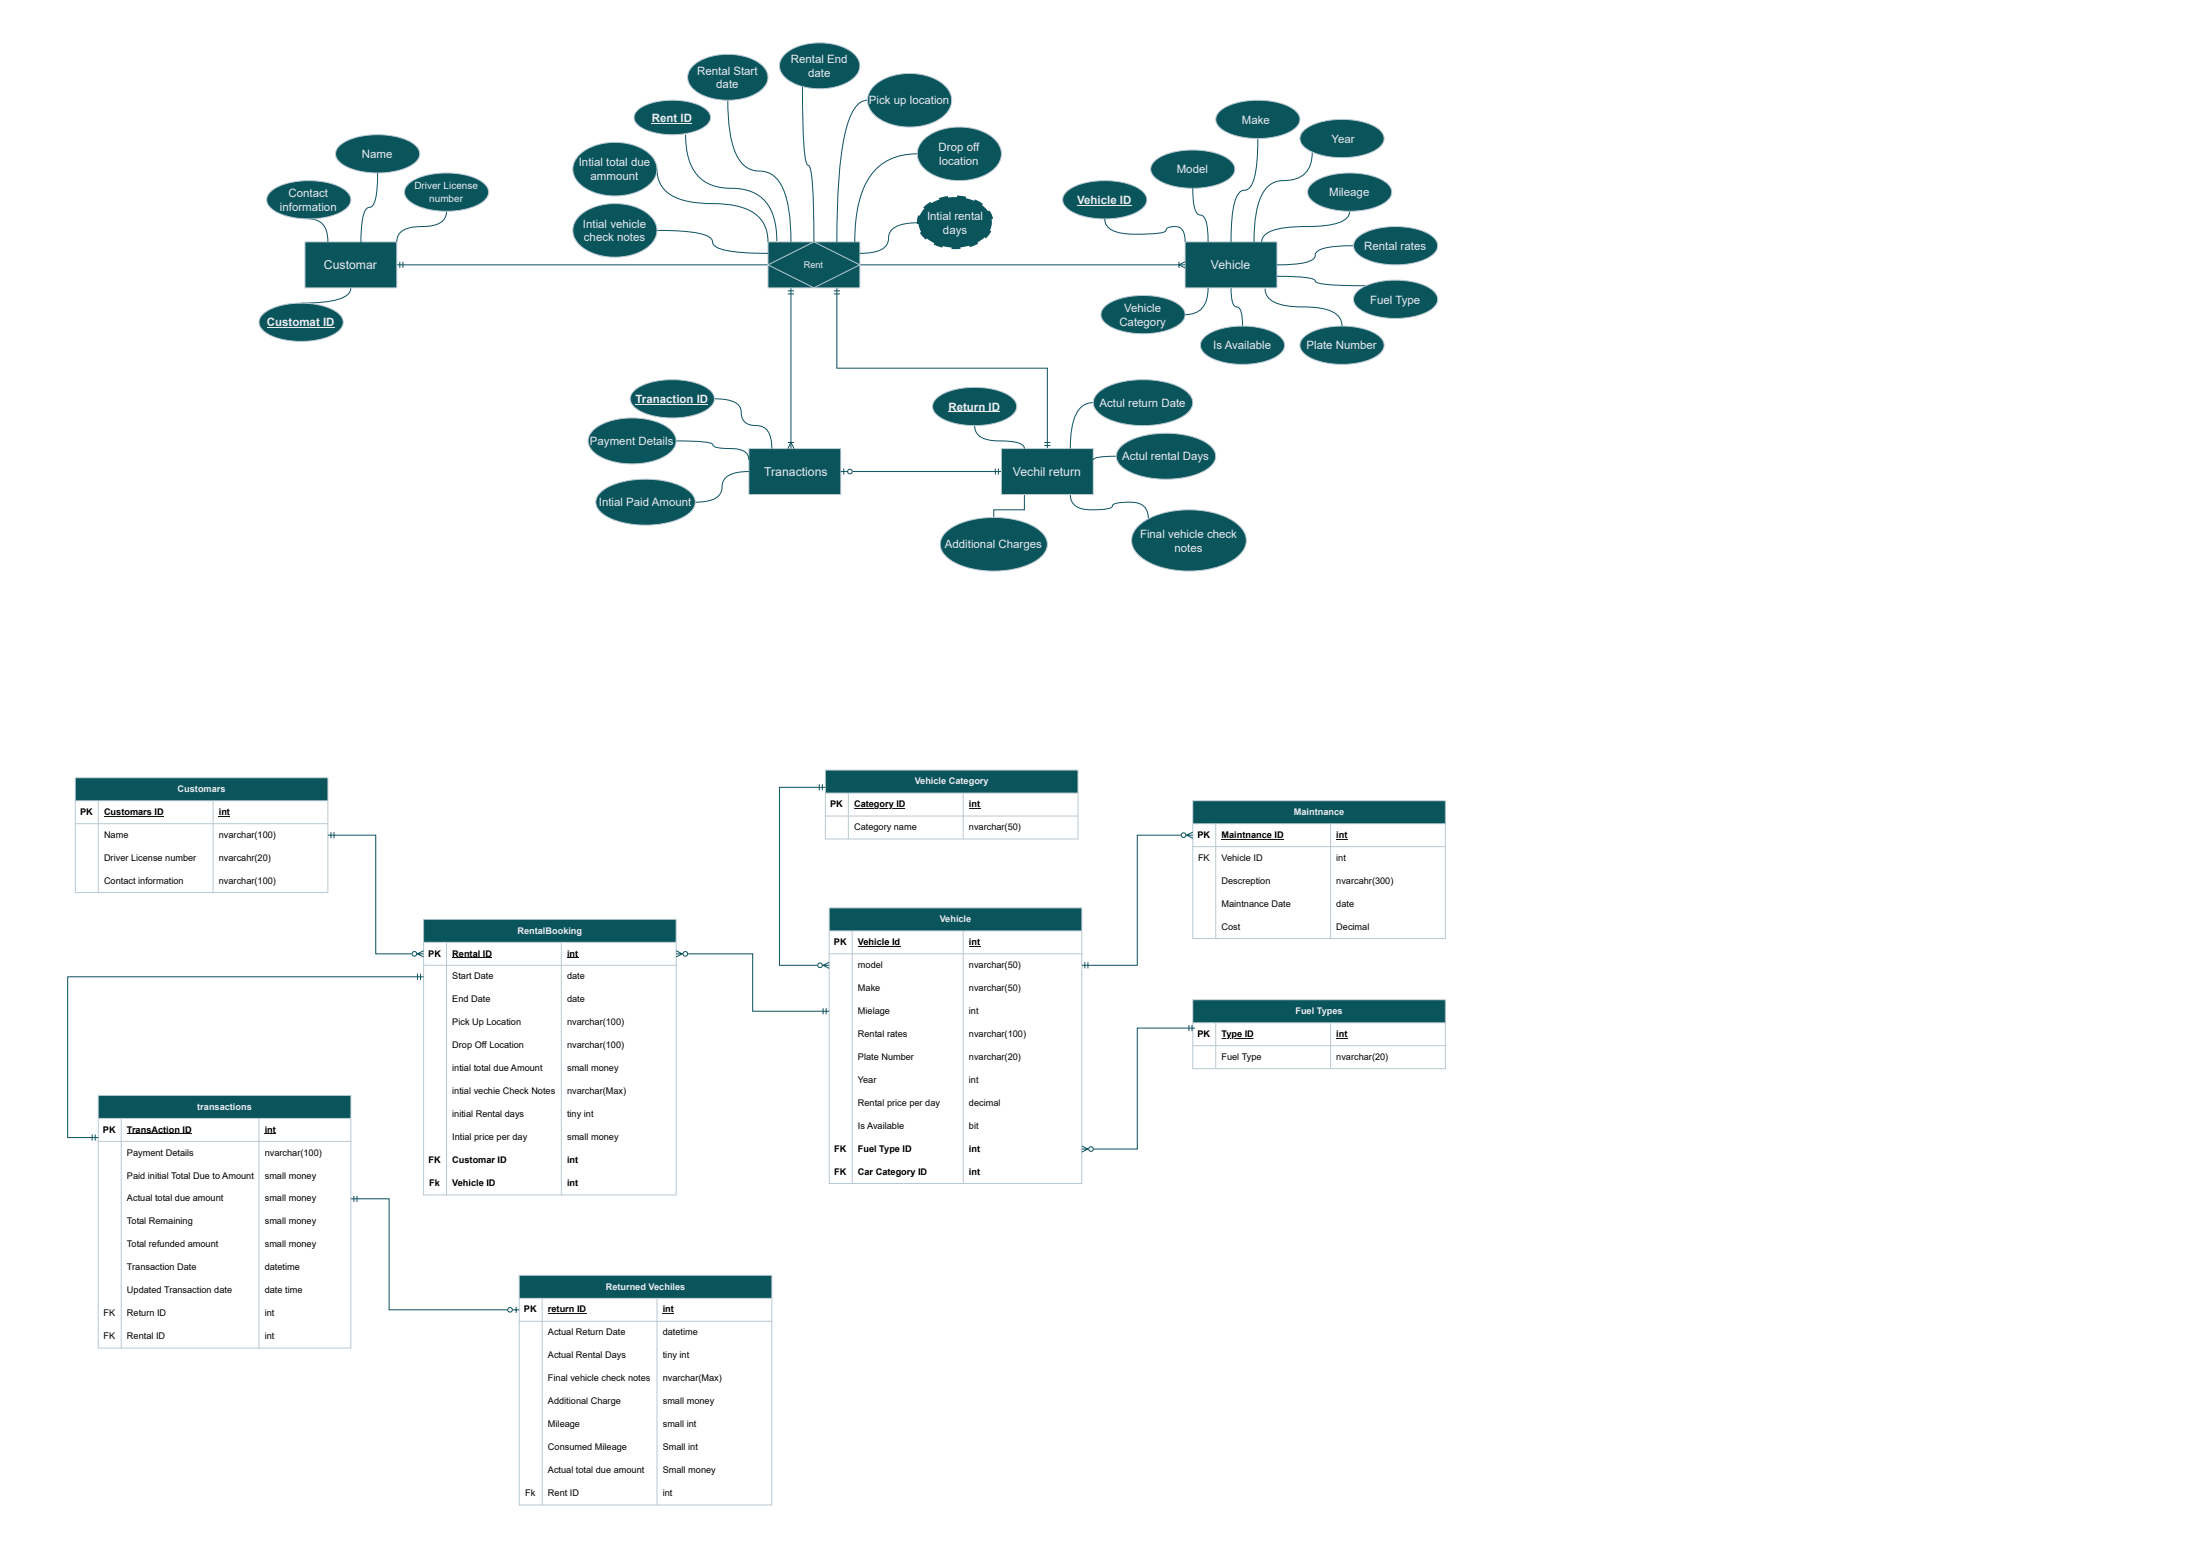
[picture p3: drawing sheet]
<svg xmlns="http://www.w3.org/2000/svg" width="249mm" height="175mm" viewBox="0 0 249 175" stroke-linecap="round" stroke-linejoin="round" font-family="sans-serif">
<path d="M39.7 32.6a1.56 1.56 0 0 1-1.4 1.3 15.4 15.4 0 0 1-4.2 .4M44.9 30h42.1M45.3 29.6v.7M45.6 29.6v.7" fill="none" stroke="#0b4d6a" stroke-width=".11"/>
<path d="M34.5 27.4h10.4v5.2h-10.4z" fill="#09555b"/>
<path d="M34.5 27.4h10.4v5.2h-10.4z" fill="none" stroke="#bac8d3" stroke-width=".11"/>
<path d="M139.4 32.6a3.1 3.1 0 0 0 .4 2.1 .82 .82 0 0 1 .8 .8l.1 1.4" fill="none" stroke="#0b4d6a" stroke-width=".11"/>
<path d="M134.2 27.4h10.4v5.2h-10.4z" fill="#09555b"/>
<path d="M134.2 27.4h10.4v5.2h-10.4z" fill="none" stroke="#bac8d3" stroke-width=".11"/>
<path d="M84.8 50.8h10.4v5.2h-10.4z" fill="#09555b"/>
<path d="M84.8 50.8h10.4v5.2h-10.4z" fill="none" stroke="#bac8d3" stroke-width=".11"/>
<g fill="none" stroke="#0b4d6a" stroke-width=".11">
<path d="M89.2 32.9h.7M89.2 33.3h.7M89.6 32.6v18.2M94.4 32.9h.7M94.4 33.3h.7M94.8 32.6v9.1h23.8v9.1M97.4 30h36.8M133.5 29.6v.7M134.2 29.6l-.7 .4 .7 .3M89.2 50.8l.4-.7 .3 .7M89.2 50.1h.7M118.2 50.1h.7"/>
<path d="M118.2 50.4h.7"/>
</g>
<path d="M87 27.4h10.4v5.2h-10.4z" fill="#09555b"/>
<path d="M87 27.4h10.4v5.2h-10.4zM87 30l5.2-2.6 5.2 2.6-5.2 2.6z" fill="none" stroke="#bac8d3" stroke-width=".11"/>
<g fill="none" stroke="#0b4d6a" stroke-width=".11">
<path d="M95.2 53.4h.7M95.5 53v.7M96.5 53.4h16.9M112.7 53v.7M113 53v.7M116 56v1.7h-3.5v.9M121.2 56a1.61 1.61 0 0 0 1.6 1.7 7.6 7.6 0 0 0 3.1-.3l.1-.3a5 5 0 0 1 3.1 0 1.65 1.65 0 0 1 .9 1.6"/>
<circle cx="96.2" cy="53.4" r=".26"/>
</g>
<path d="M113.4 50.8h10.4v5.2h-10.4z" fill="#09555b"/>
<path d="M113.4 50.8h10.4v5.2h-10.4z" fill="none" stroke="#bac8d3" stroke-width=".11"/>
<path d="M38.5 16.5a7.5 7.5 0 0 1 5.5-1.2 4.6 4.6 0 0 1 3.4 1.6 1.4 1.4 0 0 1-.9 1.8 8.7 8.7 0 0 1-7.7-.1 1.26 1.26 0 0 1-.3-2.1z" fill="#09555b"/>
<path d="M38.5 16.5a7.5 7.5 0 0 1 5.5-1.2 4.6 4.6 0 0 1 3.4 1.6 1.4 1.4 0 0 1-.9 1.8 8.7 8.7 0 0 1-7.7-.1 1.26 1.26 0 0 1-.3-2.1z" fill="none" stroke="#bac8d3" stroke-width=".11"/>
<path d="M50.6 23.9a1.57 1.57 0 0 1-1.5 1.6l-.6 .1a5.6 5.6 0 0 0-3.1 .6l-.2 .3-.2 .4-.1 .5" fill="none" stroke="#0b4d6a" stroke-width=".11"/>
<path d="M46.3 20.8a7.5 7.5 0 0 1 5.5-1.1 4.6 4.6 0 0 1 3.4 1.5 1.4 1.4 0 0 1-.9 1.9 8.7 8.7 0 0 1-7.7-.1 1.26 1.26 0 0 1-.3-2.2z" fill="#09555b"/>
<path d="M46.3 20.8a7.5 7.5 0 0 1 5.5-1.1 4.6 4.6 0 0 1 3.4 1.5 1.4 1.4 0 0 1-.9 1.9 8.7 8.7 0 0 1-7.7-.1 1.26 1.26 0 0 1-.3-2.2z" fill="none" stroke="#bac8d3" stroke-width=".11"/>
<path d="M35 24.8a1.95 1.95 0 0 1 2.1 1.9v.7" fill="none" stroke="#0b4d6a" stroke-width=".11"/>
<path d="M30.7 21.7a7.5 7.5 0 0 1 5.5-1.2 4.6 4.6 0 0 1 3.4 1.6 1.4 1.4 0 0 1-.9 1.8 8.7 8.7 0 0 1-7.7-.1 1.26 1.26 0 0 1-.3-2.1z" fill="#09555b"/>
<path d="M30.7 21.7a7.5 7.5 0 0 1 5.5-1.2 4.6 4.6 0 0 1 3.4 1.6 1.4 1.4 0 0 1-.9 1.8 8.7 8.7 0 0 1-7.7-.1 1.26 1.26 0 0 1-.3-2.1z" fill="none" stroke="#bac8d3" stroke-width=".11"/>
<path d="M42.8 19.6a9.2 9.2 0 0 1-.5 3.6l-.2 .2a.92 .92 0 0 0-.9 .9 13.5 13.5 0 0 0-.3 3.4" fill="none" stroke="#0b4d6a" stroke-width=".11"/>
<path d="M29.8 35.5a7.5 7.5 0 0 1 5.5-1.1 4.6 4.6 0 0 1 3.4 1.5 1.4 1.4 0 0 1-.8 1.9 8.7 8.7 0 0 1-7.8-.1 1.26 1.26 0 0 1-.3-2.2z" fill="#09555b"/>
<path d="M29.8 35.5a7.5 7.5 0 0 1 5.5-1.1 4.6 4.6 0 0 1 3.4 1.5 1.4 1.4 0 0 1-.8 1.9 8.7 8.7 0 0 1-7.8-.1 1.26 1.26 0 0 1-.3-2.2z" fill="none" stroke="#bac8d3" stroke-width=".11"/>
<path d="M30.2 37.1h7.7" fill="none" stroke="#eee" stroke-width=".11"/>
<path d="M120.8 21.7a7.5 7.5 0 0 1 5.5-1.2 4.6 4.6 0 0 1 3.4 1.6 1.4 1.4 0 0 1-.8 1.8 8.7 8.7 0 0 1-7.8-.1 1.26 1.26 0 0 1-.3-2.1z" fill="#09555b"/>
<path d="M120.8 21.7a7.5 7.5 0 0 1 5.5-1.2 4.6 4.6 0 0 1 3.4 1.6 1.4 1.4 0 0 1-.8 1.8 8.7 8.7 0 0 1-7.8-.1 1.26 1.26 0 0 1-.3-2.1z" fill="none" stroke="#bac8d3" stroke-width=".11"/>
<path d="M122 23.2h6.1" fill="none" stroke="#eee" stroke-width=".11"/>
<path d="M125.1 24.8a1.48 1.48 0 0 0 1.1 1.4 13.4 13.4 0 0 0 5.7 0 .67 .67 0 0 1 .7-.5 1.13 1.13 0 0 1 1.5 1.1l.1 .6" fill="none" stroke="#0b4d6a" stroke-width=".11"/>
<path d="M130.8 18.2a7.5 7.5 0 0 1 5.5-1.1 4.6 4.6 0 0 1 3.4 1.5 1.4 1.4 0 0 1-.9 1.9 8.7 8.7 0 0 1-7.7-.1 1.26 1.26 0 0 1-.3-2.2z" fill="#09555b"/>
<path d="M130.8 18.2a7.5 7.5 0 0 1 5.5-1.1 4.6 4.6 0 0 1 3.4 1.5 1.4 1.4 0 0 1-.9 1.9 8.7 8.7 0 0 1-7.7-.1 1.26 1.26 0 0 1-.3-2.2z" fill="none" stroke="#bac8d3" stroke-width=".11"/>
<path d="M142.4 15.7a15.7 15.7 0 0 1-.6 5 1.29 1.29 0 0 1-1.3 .9 3 3 0 0 0-.9 2.2l-.2 3.6" fill="none" stroke="#0b4d6a" stroke-width=".11"/>
<path d="M138.1 12.6a7.5 7.5 0 0 1 5.5-1.2 4.6 4.6 0 0 1 3.4 1.6 1.4 1.4 0 0 1-.8 1.8 8.7 8.7 0 0 1-7.7-.1 1.26 1.26 0 0 1-.4-2.1z" fill="#09555b"/>
<path d="M138.1 12.6a7.5 7.5 0 0 1 5.5-1.2 4.6 4.6 0 0 1 3.4 1.6 1.4 1.4 0 0 1-.8 1.8 8.7 8.7 0 0 1-7.7-.1 1.26 1.26 0 0 1-.4-2.1z" fill="none" stroke="#bac8d3" stroke-width=".11"/>
<path d="M135 21.3a6.2 6.2 0 0 0 .4 2.7l.3 .3a.92 .92 0 0 1 .9 .8l.1 .6 .1 1.7M152.8 23.9a1.47 1.47 0 0 1-1.2 1.3 12 12 0 0 1-3.7 .4 10.2 10.2 0 0 0-4.3 .7l-.4 .3-.3 .4-.1 .4" fill="none" stroke="#0b4d6a" stroke-width=".11"/>
<path d="M148.5 20.8a7.5 7.5 0 0 1 5.5-1.1 4.6 4.6 0 0 1 3.4 1.5 1.4 1.4 0 0 1-.8 1.9 8.7 8.7 0 0 1-7.7-.1 1.26 1.26 0 0 1-.4-2.2z" fill="#09555b"/>
<path d="M148.5 20.8a7.5 7.5 0 0 1 5.5-1.1 4.6 4.6 0 0 1 3.4 1.5 1.4 1.4 0 0 1-.8 1.9 8.7 8.7 0 0 1-7.7-.1 1.26 1.26 0 0 1-.4-2.2z" fill="none" stroke="#bac8d3" stroke-width=".11"/>
<path d="M153.2 27.8a9.9 9.9 0 0 0-3.9 .6l-.3 .2a1.03 1.03 0 0 1-.9 1 12.4 12.4 0 0 1-3.5 .4" fill="none" stroke="#0b4d6a" stroke-width=".11"/>
<path d="M153.7 26.9a7.5 7.5 0 0 1 5.5-1.2 4.6 4.6 0 0 1 3.4 1.6 1.4 1.4 0 0 1-.8 1.8 8.7 8.7 0 0 1-7.7-.1 1.26 1.26 0 0 1-.4-2.1z" fill="#09555b"/>
<path d="M153.7 26.9a7.5 7.5 0 0 1 5.5-1.2 4.6 4.6 0 0 1 3.4 1.6 1.4 1.4 0 0 1-.8 1.8 8.7 8.7 0 0 1-7.7-.1 1.26 1.26 0 0 1-.4-2.1z" fill="none" stroke="#bac8d3" stroke-width=".11"/>
<path d="M144.6 31.3h2.1a5.2 5.2 0 0 1 2.1 .4l.1 .1a1.81 1.81 0 0 0 1.4 .4l4.3 .1" fill="none" stroke="#0b4d6a" stroke-width=".11"/>
<path d="M153.7 32.9a7.5 7.5 0 0 1 5.5-1.1 4.6 4.6 0 0 1 3.4 1.5 1.4 1.4 0 0 1-.8 1.9 8.7 8.7 0 0 1-7.7-.1 1.26 1.26 0 0 1-.4-2.2z" fill="#09555b"/>
<path d="M153.7 32.9a7.5 7.5 0 0 1 5.5-1.1 4.6 4.6 0 0 1 3.4 1.5 1.4 1.4 0 0 1-.8 1.9 8.7 8.7 0 0 1-7.7-.1 1.26 1.26 0 0 1-.4-2.2z" fill="none" stroke="#bac8d3" stroke-width=".11"/>
<path d="M147.7 38.1a7.5 7.5 0 0 1 5.5-1.1 4.6 4.6 0 0 1 3.4 1.5 1.4 1.4 0 0 1-.9 1.9 8.7 8.7 0 0 1-7.7-.1 1.26 1.26 0 0 1-.3-2.2z" fill="#09555b"/>
<path d="M147.7 38.1a7.5 7.5 0 0 1 5.5-1.1 4.6 4.6 0 0 1 3.4 1.5 1.4 1.4 0 0 1-.9 1.9 8.7 8.7 0 0 1-7.7-.1 1.26 1.26 0 0 1-.3-2.2z" fill="none" stroke="#bac8d3" stroke-width=".11"/>
<path d="M136.8 32.6a2.87 2.87 0 0 1-1.3 2.8l-.6 .2h-.7M143.2 32.7a1.65 1.65 0 0 0 1.1 1.5 8 8 0 0 0 3.3 .5 6.5 6.5 0 0 1 3.7 .9l.4 .4 .2 .4v.5" fill="none" stroke="#0b4d6a" stroke-width=".11"/>
<path d="M125.1 34.7a7.5 7.5 0 0 1 5.6-1.2 4.6 4.6 0 0 1 3.3 1.6 1.4 1.4 0 0 1-.8 1.8 8.7 8.7 0 0 1-7.7-.1 1.26 1.26 0 0 1-.4-2.1z" fill="#09555b"/>
<path d="M125.1 34.7a7.5 7.5 0 0 1 5.6-1.2 4.6 4.6 0 0 1 3.3 1.6 1.4 1.4 0 0 1-.8 1.8 8.7 8.7 0 0 1-7.7-.1 1.26 1.26 0 0 1-.4-2.1z" fill="none" stroke="#bac8d3" stroke-width=".11"/>
<path d="M77.6 15.2a7.2 7.2 0 0 0 1.3 4.6 4.7 4.7 0 0 0 3.9 1.5 4.5 4.5 0 0 1 4.9 3.8l.3 2.2" fill="none" stroke="#0b4d6a" stroke-width=".11"/>
<path d="M72.1 12.6a6.4 6.4 0 0 1 4.9-1.2 4.6 4.6 0 0 1 3.3 1.4 1.25 1.25 0 0 1-.7 1.7 8 8 0 0 1-7.1-.1 1.14 1.14 0 0 1-.4-1.8z" fill="#09555b"/>
<path d="M72.1 12.6a6.4 6.4 0 0 1 4.9-1.2 4.6 4.6 0 0 1 3.3 1.4 1.25 1.25 0 0 1-.7 1.7 8 8 0 0 1-7.1-.1 1.14 1.14 0 0 1-.4-1.8z" fill="none" stroke="#bac8d3" stroke-width=".11"/>
<path d="M73.8 13.9h4.6" fill="none" stroke="#eee" stroke-width=".11"/>
<path d="M82.4 11.3a16.4 16.4 0 0 0 .9 6.1 2.94 2.94 0 0 0 2.7 2 2.82 2.82 0 0 1 2.7 2 14.5 14.5 0 0 1 .9 6" fill="none" stroke="#0b4d6a" stroke-width=".11"/>
<path d="M78.5 7.4a6.6 6.6 0 0 1 5.9-1 3.1 3.1 0 0 1 2.5 2.2 2.27 2.27 0 0 1-1.5 2.1 6.9 6.9 0 0 1-6.8-.5 1.72 1.72 0 0 1-.1-2.8z" fill="#09555b"/>
<path d="M78.5 7.4a6.6 6.6 0 0 1 5.9-1 3.1 3.1 0 0 1 2.5 2.2 2.27 2.27 0 0 1-1.5 2.1 6.9 6.9 0 0 1-6.8-.5 1.72 1.72 0 0 1-.1-2.8z" fill="none" stroke="#bac8d3" stroke-width=".11"/>
<path d="M90.9 9.5a50 50 0 0 0 .4 8.8l.1 .3a.81 .81 0 0 1 .4 .9l.3 3.5 .1 4.4" fill="none" stroke="#0b4d6a" stroke-width=".11"/>
<path d="M88.9 6.1a6.6 6.6 0 0 1 5.9-1 3.1 3.1 0 0 1 2.5 2.2 2.27 2.27 0 0 1-1.5 2.1 6.9 6.9 0 0 1-6.8-.5 1.72 1.72 0 0 1-.1-2.8z" fill="#09555b"/>
<path d="M88.9 6.1a6.6 6.6 0 0 1 5.9-1 3.1 3.1 0 0 1 2.5 2.2 2.27 2.27 0 0 1-1.5 2.1 6.9 6.9 0 0 1-6.8-.5 1.72 1.72 0 0 1-.1-2.8z" fill="none" stroke="#bac8d3" stroke-width=".11"/>
<path d="M98.2 11.3a2.16 2.16 0 0 0-1.8 1.6 23.6 23.6 0 0 0-1.5 7.9l-.1 6.6" fill="none" stroke="#0b4d6a" stroke-width=".11"/>
<path d="M99 9.7a6.5 6.5 0 0 1 7.9 0 2.24 2.24 0 0 1-.3 3.6 6.6 6.6 0 0 1-7.6-.3 2.17 2.17 0 0 1 0-3.3z" fill="#09555b"/>
<path d="M99 9.7a6.5 6.5 0 0 1 7.9 0 2.24 2.24 0 0 1-.3 3.6 6.6 6.6 0 0 1-7.6-.3 2.17 2.17 0 0 1 0-3.3z" fill="none" stroke="#bac8d3" stroke-width=".11"/>
<path d="M103.9 17.4a6.1 6.1 0 0 0-6.3 4.4 16.7 16.7 0 0 0-.8 5.6" fill="none" stroke="#0b4d6a" stroke-width=".11"/>
<path d="M104.7 15.7a6.5 6.5 0 0 1 7.9 0 2.24 2.24 0 0 1-.4 3.7 6.6 6.6 0 0 1-7.5-.3 2.17 2.17 0 0 1 0-3.4z" fill="#09555b"/>
<path d="M104.7 15.7a6.5 6.5 0 0 1 7.9 0 2.24 2.24 0 0 1-.4 3.7 6.6 6.6 0 0 1-7.5-.3 2.17 2.17 0 0 1 0-3.4z" fill="none" stroke="#bac8d3" stroke-width=".11"/>
<path d="M74.4 19.1a3.3 3.3 0 0 0 2.3 3.3 10.7 10.7 0 0 0 4 .6 8.8 8.8 0 0 1 4.7 1.1 3.6 3.6 0 0 1 1.6 3.3M103.9 25.2a4.1 4.1 0 0 0-3 .9l-.2 .4a1.8 1.8 0 0 1-.7 1.6 4.8 4.8 0 0 1-2.6 .6" fill="none" stroke="#0b4d6a" stroke-width=".11"/>
<path d="M65.7 17.5a6.5 6.5 0 0 1 7.9 0 2.24 2.24 0 0 1-.4 3.6 6.6 6.6 0 0 1-7.5-.3 2.17 2.17 0 0 1 0-3.3z" fill="#09555b"/>
<path d="M65.7 17.5a6.5 6.5 0 0 1 7.9 0 2.24 2.24 0 0 1-.4 3.6 6.6 6.6 0 0 1-7.5-.3 2.17 2.17 0 0 1 0-3.3z" fill="none" stroke="#bac8d3" stroke-width=".11"/>
<path d="M74.4 26.1h1.3a14.9 14.9 0 0 1 4.3 .6 1.02 1.02 0 0 1 .7 1 2.76 2.76 0 0 0 1.9 .7l1.9 .2 2.5 .1" fill="none" stroke="#0b4d6a" stroke-width=".11"/>
<path d="M65.7 24.4a6.5 6.5 0 0 1 7.9 0 2.24 2.24 0 0 1-.4 3.7 6.6 6.6 0 0 1-7.5-.3 2.17 2.17 0 0 1 0-3.4z" fill="#09555b"/>
<path d="M65.7 24.4a6.5 6.5 0 0 1 7.9 0 2.24 2.24 0 0 1-.4 3.7 6.6 6.6 0 0 1-7.5-.3 2.17 2.17 0 0 1 0-3.4z" fill="none" stroke="#bac8d3" stroke-width=".11"/>
<path d="M80.9 45.1a3.9 3.9 0 0 1 2.8 .8l.2 .4a2.11 2.11 0 0 0 .5 1.5l.3 .2 1 .2a1.51 1.51 0 0 1 1.5 1.1l.2 1.5" fill="none" stroke="#0b4d6a" stroke-width=".11"/>
<path d="M71.8 44.2a7.5 7.5 0 0 1 5.6-1.1 4.6 4.6 0 0 1 3.3 1.5 1.4 1.4 0 0 1-.8 1.9 8.7 8.7 0 0 1-7.7-.2 1.26 1.26 0 0 1-.4-2.1z" fill="#09555b"/>
<path d="M71.8 44.2a7.5 7.5 0 0 1 5.6-1.1 4.6 4.6 0 0 1 3.3 1.5 1.4 1.4 0 0 1-.8 1.9 8.7 8.7 0 0 1-7.7-.2 1.26 1.26 0 0 1-.4-2.1z" fill="none" stroke="#bac8d3" stroke-width=".11"/>
<path d="M72 45.8h8.2" fill="none" stroke="#eee" stroke-width=".11"/>
<path d="M76.6 49.9h2a5.8 5.8 0 0 1 2 .3 .73 .73 0 0 0 .8 .5l.6 .1a4.3 4.3 0 0 1 2.3 .3l.3 .3 .1 .3 .1 .4" fill="none" stroke="#0b4d6a" stroke-width=".11"/>
<path d="M67.1 48.8a7 7 0 0 1 5.4-1.4 5.2 5.2 0 0 1 3.8 1.7 1.68 1.68 0 0 1-.8 2.4 8.1 8.1 0 0 1-8.1-.1 1.62 1.62 0 0 1-.3-2.6z" fill="#09555b"/>
<path d="M67.1 48.8a7 7 0 0 1 5.4-1.4 5.2 5.2 0 0 1 3.8 1.7 1.68 1.68 0 0 1-.8 2.4 8.1 8.1 0 0 1-8.1-.1 1.62 1.62 0 0 1-.3-2.6z" fill="none" stroke="#bac8d3" stroke-width=".11"/>
<path d="M84.8 53.4a3.6 3.6 0 0 0-2.8 .9l-.2 .4a1.9 1.9 0 0 1-.6 1.6 4.2 4.2 0 0 1-2.5 .5" fill="none" stroke="#0b4d6a" stroke-width=".11"/>
<path d="M68 55.7a8.2 8.2 0 0 1 5.4-1.5 8 8 0 0 1 4.7 1.5 1.47 1.47 0 0 1-.1 2.4 9.2 9.2 0 0 1-6 1.3 6.9 6.9 0 0 1-4.1-1.6 1.4 1.4 0 0 1 .1-2.1z" fill="#09555b"/>
<path d="M68 55.7a8.2 8.2 0 0 1 5.4-1.5 8 8 0 0 1 4.7 1.5 1.47 1.47 0 0 1-.1 2.4 9.2 9.2 0 0 1-6 1.3 6.9 6.9 0 0 1-4.1-1.6 1.4 1.4 0 0 1 .1-2.1z" fill="none" stroke="#bac8d3" stroke-width=".11"/>
<path d="M123.8 45.6a2.15 2.15 0 0 0-2.1 1.6 10 10 0 0 0-.5 3.6" fill="none" stroke="#0b4d6a" stroke-width=".11"/>
<path d="M124.4 44.4a8.2 8.2 0 0 1 5.3-1.4 8 8 0 0 1 4.8 1.4 1.47 1.47 0 0 1-.2 2.5 9.2 9.2 0 0 1-6 1.2 6.9 6.9 0 0 1-4.1-1.5 1.4 1.4 0 0 1 .2-2.2z" fill="#09555b"/>
<path d="M124.4 44.4a8.2 8.2 0 0 1 5.3-1.4 8 8 0 0 1 4.8 1.4 1.47 1.47 0 0 1-.2 2.5 9.2 9.2 0 0 1-6 1.2 6.9 6.9 0 0 1-4.1-1.5 1.4 1.4 0 0 1 .2-2.2z" fill="none" stroke="#bac8d3" stroke-width=".11"/>
<path d="M126.4 51.6l-.8 .1a3.7 3.7 0 0 0-1.7 .2l-.1 .2" fill="none" stroke="#0b4d6a" stroke-width=".11"/>
<path d="M127 50.5a8.2 8.2 0 0 1 5.3-1.5 8 8 0 0 1 4.8 1.5 1.47 1.47 0 0 1-.2 2.4 9.2 9.2 0 0 1-6 1.3 6.9 6.9 0 0 1-4.1-1.6 1.4 1.4 0 0 1 .2-2.1z" fill="#09555b"/>
<path d="M127 50.5a8.2 8.2 0 0 1 5.3-1.5 8 8 0 0 1 4.8 1.5 1.47 1.47 0 0 1-.2 2.4 9.2 9.2 0 0 1-6 1.3 6.9 6.9 0 0 1-4.1-1.6 1.4 1.4 0 0 1 .2-2.1z" fill="none" stroke="#bac8d3" stroke-width=".11"/>
<path d="M110.4 48.2a1.57 1.57 0 0 0 1.4 1.6l1.4 .1a5.4 5.4 0 0 1 2.5 .4l.2 .2 .1 .3" fill="none" stroke="#0b4d6a" stroke-width=".11"/>
<path d="M106.1 45.1a7.5 7.5 0 0 1 5.5-1.2 4.6 4.6 0 0 1 3.4 1.6 1.4 1.4 0 0 1-.9 1.8 8.7 8.7 0 0 1-7.7-.1 1.26 1.26 0 0 1-.3-2.1z" fill="#09555b"/>
<path d="M106.1 45.1a7.5 7.5 0 0 1 5.5-1.2 4.6 4.6 0 0 1 3.4 1.6 1.4 1.4 0 0 1-.9 1.8 8.7 8.7 0 0 1-7.7-.1 1.26 1.26 0 0 1-.3-2.1z" fill="none" stroke="#bac8d3" stroke-width=".11"/>
<path d="M107.4 46.6h5.8" fill="none" stroke="#eee" stroke-width=".11"/>
<path d="M128.8 59.6a8.3 8.3 0 0 1 5.8-1.9 8.7 8.7 0 0 1 5.6 1.7 2.2 2.2 0 0 1-.2 3.7 10 10 0 0 1-7.3 1.4 6.5 6.5 0 0 1-4.2-2.2 2.05 2.05 0 0 1 .3-2.7z" fill="#09555b"/>
<path d="M128.8 59.6a8.3 8.3 0 0 1 5.8-1.9 8.7 8.7 0 0 1 5.6 1.7 2.2 2.2 0 0 1-.2 3.7 10 10 0 0 1-7.3 1.4 6.5 6.5 0 0 1-4.2-2.2 2.05 2.05 0 0 1 .3-2.7z" fill="none" stroke="#bac8d3" stroke-width=".11"/>
<path d="M107.1 60.3a8 8 0 0 1 5.1-1.7 8.8 8.8 0 0 1 5.6 1.5 1.86 1.86 0 0 1-.2 3.2 10 10 0 0 1-7.1 1.2 5.5 5.5 0 0 1-3.8-2.1 1.71 1.71 0 0 1 .4-2.1z" fill="#09555b"/>
<path d="M107.1 60.3a8 8 0 0 1 5.1-1.7 8.8 8.8 0 0 1 5.6 1.5 1.86 1.86 0 0 1-.2 3.2 10 10 0 0 1-7.1 1.2 5.5 5.5 0 0 1-3.8-2.1 1.71 1.71 0 0 1 .4-2.1z" fill="none" stroke="#bac8d3" stroke-width=".11"/>
<path d="M8.5 88h28.6v2.6h-28.6z" fill="#09555b"/>
<path d="M8.5 90.6v-2.6h28.6v2.6M8.5 90.6v10.4h28.6v-10.4M8.5 90.6h28.6M8.5 93.2h28.6M11.1 90.6v10.4M24.1 90.6v10.4" fill="none" stroke="#bac8d3" stroke-width=".11"/>
<path d="M11.8 92.4h6.7" fill="none" stroke="#000" stroke-width=".11"/>
<path d="M24.8 92.3h1.2v.1h-1.2z" fill="#000"/>
<path d="M93.9 102.8h28.6v2.6h-28.6z" fill="#09555b"/>
<path d="M93.9 105.4v-2.6h28.6v2.6M93.9 105.4v28.6h28.6v-28.6M93.9 105.4h28.6M93.9 108h28.6M96.5 105.4v28.6M109.1 105.4v28.6" fill="none" stroke="#bac8d3" stroke-width=".11"/>
<path d="M97.1 107.1h4.8" fill="none" stroke="#000" stroke-width=".11"/>
<path d="M109.7 107.1h1.3h-1.3z" fill="#000"/>
<path d="M48 104.1h28.6v2.6h-28.6z" fill="#09555b"/>
<path d="M48 106.7v-2.6h28.6v2.6M48 106.7v28.6h28.6v-28.6M48 106.7h28.6M48 109.3h28.6M50.6 106.7v28.6M63.6 106.7v28.6" fill="none" stroke="#bac8d3" stroke-width=".11"/>
<path d="M51.2 108.4h4.5" fill="none" stroke="#000" stroke-width=".11"/>
<path d="M64.2 108.4h1.3h-1.3z" fill="#000"/>
<path d="M104.5 23.5a5.4 5.4 0 0 1 7.4 .2 2.4 2.4 0 0 1-.7 3.6 5.5 5.5 0 0 1-6.8-.6 2.29 2.29 0 0 1 .1-3.2z" fill="#09555b"/>
<path d="M110.7 27.4l.8-.5 .2 .2-.9 .6zM108.7 28l1-.2 .1 .3-1 .2zM106.7 27.9l1 .1v.4l-1-.2zM104.9 27l.9 .5-.2 .3-.9-.5zM103.6 25.4h.4l.3 .9-.3 .1-.2-.5zM104.4 23.4l.3 .2-.6 .8-.3-.1zM105.3 22.7l1-.4 .1 .3-1 .4zM107.3 22h1.1l-.1 .3-1 .1zM109.4 22.1l1.1 .3-.2 .3-.9-.3zM111.4 22.9l.8 .8-.3 .2-.7-.7zM112.3 24.8l.3-.1v.3v.7l-.2 .5-.3-.1 .2-.6z" fill="#fff"/>
<path d="M11.1 124h28.6v2.6h-28.6z" fill="#09555b"/>
<path d="M11.1 126.6v-2.6h28.6v2.6M11.1 126.6v26h28.6v-26M11.1 126.6h28.6M11.1 129.2h28.6M13.7 126.6v26M29.3 126.6v26" fill="none" stroke="#bac8d3" stroke-width=".11"/>
<path d="M14.4 128.3h7.3" fill="none" stroke="#000" stroke-width=".11"/>
<path d="M30 128.3h1.2v.1h-1.2z" fill="#000"/>
<path d="M58.8 144.4h28.6v2.6h-28.6z" fill="#09555b"/>
<path d="M58.8 147v-2.6h28.6v2.6M58.8 147v23.4h28.6v-23.4M58.8 147h28.6M58.8 149.6h28.6M61.4 147v23.4M74.4 147v23.4" fill="none" stroke="#bac8d3" stroke-width=".11"/>
<path d="M62 148.7h4.4" fill="none" stroke="#000" stroke-width=".11"/>
<path d="M75 148.7h1.3h-1.3z" fill="#000"/>
<path d="M135 113.2h28.6v2.6h-28.6z" fill="#09555b"/>
<path d="M135 115.8v-2.6h28.6v2.6M135 115.8v5.2h28.6v-5.2M135 115.8h28.6M135 118.4h28.6M137.6 115.8v5.2M150.6 115.8v5.2" fill="none" stroke="#bac8d3" stroke-width=".11"/>
<path d="M138.3 117.5h3.7" fill="none" stroke="#000" stroke-width=".11"/>
<path d="M151.3 117.5h1.3h-1.3z" fill="#000"/>
<path d="M136.4 38.1a7.5 7.5 0 0 1 5.5-1.1 4.6 4.6 0 0 1 3.4 1.5 1.4 1.4 0 0 1-.8 1.9 8.7 8.7 0 0 1-7.8-.1 1.26 1.26 0 0 1-.3-2.2z" fill="#09555b"/>
<path d="M136.4 38.1a7.5 7.5 0 0 1 5.5-1.1 4.6 4.6 0 0 1 3.4 1.5 1.4 1.4 0 0 1-.8 1.9 8.7 8.7 0 0 1-7.8-.1 1.26 1.26 0 0 1-.3-2.2z" fill="none" stroke="#bac8d3" stroke-width=".11"/>
<path d="M148.6 17.2a2.81 2.81 0 0 1-2.5 3.2 3.3 3.3 0 0 0-2.5 .7 5 5 0 0 0-1.3 2.7l-.3 2.3v1.3" fill="none" stroke="#0b4d6a" stroke-width=".11"/>
<path d="M147.7 14.7a7.5 7.5 0 0 1 5.5-1.1 4.6 4.6 0 0 1 3.4 1.5 1.4 1.4 0 0 1-.9 1.9 8.7 8.7 0 0 1-7.7-.1 1.26 1.26 0 0 1-.3-2.2z" fill="#09555b"/>
<path d="M147.7 14.7a7.5 7.5 0 0 1 5.5-1.1 4.6 4.6 0 0 1 3.4 1.5 1.4 1.4 0 0 1-.9 1.9 8.7 8.7 0 0 1-7.7-.1 1.26 1.26 0 0 1-.3-2.2z" fill="none" stroke="#bac8d3" stroke-width=".11"/>
<g fill="none" stroke="#0b4d6a" stroke-width=".11">
<path d="M134.6 116v.7M135 116v.7M135.3 116.4h-6.5v13.7h-5M122.5 129.7l.7 .4-.7 .3M122.5 130.1h.7"/>
<circle cx="123.5" cy="130.1" r=".26"/>
</g>
<path d="M93.5 87.2h28.6v2.6h-28.6z" fill="#09555b"/>
<path d="M93.5 89.8v-2.6h28.6v2.6M93.5 89.8v5.2h28.6v-5.2M93.5 89.8h28.6M93.5 92.4h28.6M96.1 89.8v5.2M109.1 89.8v5.2" fill="none" stroke="#bac8d3" stroke-width=".11"/>
<path d="M96.7 91.5h5.8" fill="none" stroke="#000" stroke-width=".11"/>
<path d="M109.7 91.5h1.3v.1h-1.3z" fill="#000"/>
<g fill="none" stroke="#0b4d6a" stroke-width=".11">
<path d="M37.1 94.5h5.4v13.5h4.1M37.5 94.2v.7M37.8 94.2v.7M92.8 88.8v.7M93.1 88.8v.7M93.5 89.1h-5.2v20.2h4.2M47.3 108h.7M48 107.6l-.7 .4 .7 .3M76.6 107.6l.6 .4-.6 .3M76.6 108h.6M77.9 108h7.3v6.5h8.7M93.2 109.3h.7"/>
<path d="M93.2 114.1v.7M93.5 114.1v.7M93.9 108.9l-.7 .4 .7 .3"/>
<circle cx="46.9" cy="108" r=".26"/>
<circle cx="77.6" cy="108" r=".26"/>
<circle cx="92.8" cy="109.3" r=".26"/>
</g>
<path d="M135 90.6h28.6v2.6h-28.6z" fill="#09555b"/>
<path d="M135 93.2v-2.6h28.6v2.6M135 93.2v13h28.6v-13M135 93.2h28.6M135 95.8h28.6M137.6 93.2v13M150.6 93.2v13" fill="none" stroke="#bac8d3" stroke-width=".11"/>
<path d="M138.3 95h7" fill="none" stroke="#000" stroke-width=".11"/>
<path d="M151.3 94.9h1.3v.1h-1.3z" fill="#000"/>
<g fill="none" stroke="#0b4d6a" stroke-width=".11">
<path d="M133.7 94.5h-4.9v14.8h-6.3M134.4 94.5h.6M135 94.2l-.6 .3 .6 .4M47.3 110.2v.7M47.6 110.2v.7M48 110.6h-40.3v18.2h3.4M122.8 108.9v.7M123.2 108.9v.7M10.4 128.4v.7M10.8 128.4v.7M39.7 135.7h4.4v12.6h13.3M40.1 135.4v.7"/>
<path d="M40.4 135.4v.7M58.1 148.3h.7M58.4 147.9v.7"/>
<circle cx="134" cy="94.5" r=".26"/>
<circle cx="57.7" cy="148.3" r=".26"/>
</g>
<g font-size="1.4" fill="#eee">
<text x="36.7" y="30.5">Customar</text>
<text x="137.1" y="30.5">Vehicle</text>
<text x="86.5" y="53.9">Tranactions</text>
<text x="114.7" y="53.9">Vechil return</text>
</g>
<g font-size="1.3" fill="#eee">
<text x="78.9" y="8.4">Rental Start</text>
<text x="81.1" y="10">date</text>
<text x="89.5" y="7.1">Rental End</text>
<text x="91.5" y="8.7">date</text>
<text x="98.4" y="11.8">Pick up location</text>
<text x="41" y="17.9">Name</text>
<text x="73.8" y="13.8">Rent ID</text>
<text x="106.3" y="17.1">Drop off</text>
<text x="140.6" y="14">Make</text>
<text x="150.8" y="16.2">Year</text>
<text x="31.7" y="23.9">information</text>
<text x="32.7" y="22.3">Contact</text>
<text x="65.5" y="18.8">Intial total due</text>
<text x="66.9" y="20.4">ammount</text>
<text x="106.3" y="18.7">location</text>
<text x="122" y="23.1">Vehicle ID</text>
<text x="133.2" y="19.6">Model</text>
<text x="150.5" y="22.2">Mileage</text>
<text x="66" y="25.8">Intial vehicle</text>
<text x="66.1" y="27.3">check notes</text>
<text x="105" y="24.9">Intial rental</text>
<text x="106.8" y="26.5">days</text>
<text x="154.5" y="28.3">Rental rates</text>
<text x="127.3" y="35.3">Vehicle</text>
<text x="155.1" y="34.4">Fuel Type</text>
<text x="30.2" y="37">Customat ID</text>
<text x="126.7" y="36.9">Category</text>
<text x="137.4" y="39.6">Is Available</text>
<text x="147.9" y="39.6">Plate Number</text>
<text x="72" y="45.6">Tranaction ID</text>
<text x="107.4" y="46.5">Return ID</text>
<text x="124.5" y="46.1">Actul return Date</text>
<text x="66.8" y="50.4">Payment Details</text>
<text x="127.1" y="52.1">Actul rental Days</text>
<text x="67.8" y="57.3">Intial Paid Amount</text>
<text x="107" y="62.1">Additional Charges</text>
<text x="129.1" y="60.9">Final vehicle check</text>
<text x="133" y="62.4">notes</text>
</g>
<g font-size="1.1" fill="#eee">
<text x="46.9" y="21.4">Driver License</text>
<text x="48.6" y="22.8">number</text>
</g>
<g font-size="1" fill="#eee">
<text x="91" y="30.3">Rent</text>
<text x="20.1" y="89.6">Customars</text>
<text x="103.6" y="88.8">Vehicle Category</text>
<text x="146.5" y="92.2">Maintnance</text>
<text x="58.6" y="105.7">RentalBooking</text>
<text x="106.4" y="104.4">Vehicle</text>
<text x="146.7" y="114.8">Fuel Types</text>
<text x="22.3" y="125.6">transactions</text>
<text x="68.6" y="146">Returned Vechiles</text>
</g>
<g font-size="1">
<text x="9.1" y="92.2">PK</text>
<text x="11.8" y="92.2">Customars ID</text>
<text x="11.8" y="94.8">Name</text>
<text x="24.8" y="92.2">int</text>
<text x="24.8" y="94.8">nvarchar(100)</text>
<text x="94" y="91.4">PK</text>
<text x="96.7" y="91.4">Category ID</text>
<text x="96.7" y="94">Category name</text>
<text x="109.7" y="91.4">int</text>
<text x="109.7" y="94">nvarchar(50)</text>
<text x="135.6" y="94.8">PK</text>
<text x="138.3" y="94.8">Maintnance ID</text>
<text x="151.3" y="94.8">int</text>
<text x="11.8" y="97.4">Driver License number</text>
<text x="11.8" y="100">Contact information</text>
<text x="24.8" y="97.4">nvarcahr(20)</text>
<text x="24.8" y="100">nvarchar(100)</text>
<text x="135.6" y="97.4">FK</text>
<text x="138.3" y="97.4">Vehicle ID</text>
<text x="138.3" y="100">Descreption</text>
<text x="151.3" y="97.4">int</text>
<text x="151.3" y="100">nvarcahr(300)</text>
<text x="94.4" y="107">PK</text>
<text x="97.1" y="107">Vehicle Id</text>
<text x="109.7" y="107">int</text>
<text x="138.3" y="102.6">Maintnance Date</text>
<text x="138.3" y="105.2">Cost</text>
<text x="151.3" y="102.6">date</text>
<text x="151.3" y="105.2">Decimal</text>
<text x="48.5" y="108.3">PK</text>
<text x="51.2" y="108.3">Rental ID</text>
<text x="51.2" y="110.9">Start Date</text>
<text x="51.2" y="113.5">End Date</text>
<text x="64.2" y="108.3">int</text>
<text x="64.2" y="110.9">date</text>
<text x="64.2" y="113.5">date</text>
<text x="97.1" y="109.6">model</text>
<text x="97.1" y="112.2">Make</text>
<text x="109.7" y="109.6">nvarchar(50)</text>
<text x="109.7" y="112.2">nvarchar(50)</text>
<text x="51.2" y="116.1">Pick Up Location</text>
<text x="51.2" y="118.7">Drop Off Location</text>
<text x="64.2" y="116.1">nvarchar(100)</text>
<text x="64.2" y="118.7">nvarchar(100)</text>
<text x="97.1" y="114.8">Mielage</text>
<text x="97.1" y="117.4">Rental rates</text>
<text x="97.1" y="120">Plate Number</text>
<text x="109.7" y="114.8">int</text>
<text x="109.7" y="117.4">nvarchar(100)</text>
<text x="109.7" y="120">nvarchar(20)</text>
<text x="135.6" y="117.4">PK</text>
<text x="138.3" y="117.4">Type ID</text>
<text x="138.3" y="120">Fuel Type</text>
<text x="151.3" y="117.4">int</text>
<text x="151.3" y="120">nvarchar(20)</text>
<text x="51.2" y="121.3">intial total due Amount</text>
<text x="51.2" y="123.9">intial vechie Check Notes</text>
<text x="64.2" y="121.3">small money</text>
<text x="64.2" y="123.9">nvarchar(Max)</text>
<text x="97.1" y="122.6">Year</text>
<text x="97.1" y="125.2">Rental price per day</text>
<text x="109.7" y="122.6">int</text>
<text x="109.7" y="125.2">decimal</text>
<text x="11.7" y="128.2">PK</text>
<text x="14.4" y="128.2">TransAction ID</text>
<text x="14.4" y="130.8">Payment Details</text>
<text x="30" y="128.2">int</text>
<text x="30" y="130.8">nvarchar(100)</text>
<text x="48.5" y="131.7">FK</text>
<text x="51.2" y="126.5">initial Rental days</text>
<text x="51.2" y="129.1">Intial price per day</text>
<text x="51.2" y="131.7">Customar ID</text>
<text x="64.2" y="126.5">tiny int</text>
<text x="64.2" y="129.1">small money</text>
<text x="64.2" y="131.7">int</text>
<text x="94.4" y="130.4">FK</text>
<text x="97.1" y="127.8">Is Available</text>
<text x="97.1" y="130.4">Fuel Type ID</text>
<text x="109.7" y="127.8">bit</text>
<text x="109.7" y="130.4">int</text>
<text x="14.4" y="133.4">Paid initial Total Due to Amount</text>
<text x="14.4" y="136">Actual total due amount</text>
<text x="30" y="133.4">small money</text>
<text x="30" y="136">small money</text>
<text x="48.6" y="134.3">Fk</text>
<text x="51.2" y="134.3">Vehicle ID</text>
<text x="64.2" y="134.3">int</text>
<text x="94.4" y="133">FK</text>
<text x="97.1" y="133">Car Category ID</text>
<text x="109.7" y="133">int</text>
<text x="14.4" y="138.6">Total Remaining</text>
<text x="14.4" y="141.2">Total refunded amount</text>
<text x="14.4" y="143.8">Transaction Date</text>
<text x="30" y="138.6">small money</text>
<text x="30" y="141.2">small money</text>
<text x="30" y="143.8">datetime</text>
<text x="11.7" y="149">FK</text>
<text x="14.4" y="146.4">Updated Transaction date</text>
<text x="14.4" y="149">Return ID</text>
<text x="30" y="146.4">date time</text>
<text x="30" y="149">int</text>
<text x="59.3" y="148.6">PK</text>
<text x="62" y="148.6">return ID</text>
<text x="75" y="148.6">int</text>
<text x="11.7" y="151.6">FK</text>
<text x="14.4" y="151.6">Rental ID</text>
<text x="30" y="151.6">int</text>
<text x="62" y="151.2">Actual Return Date</text>
<text x="62" y="153.8">Actual Rental Days</text>
<text x="75" y="151.2">datetime</text>
<text x="75" y="153.8">tiny int</text>
<text x="62" y="156.4">Final vehicle check notes</text>
<text x="62" y="159">Additional Charge</text>
<text x="62" y="161.6">Mileage</text>
<text x="75" y="156.4">nvarchar(Max)</text>
<text x="75" y="159">small money</text>
<text x="75" y="161.6">small int</text>
<text x="62" y="164.2">Consumed Mileage</text>
<text x="62" y="166.8">Actual total due amount</text>
<text x="75" y="164.2">Small int</text>
<text x="75" y="166.8">Small money</text>
<text x="59.5" y="169.4">Fk</text>
<text x="62" y="169.4">Rent ID</text>
<text x="75" y="169.4">int</text>
</g>
</svg>
